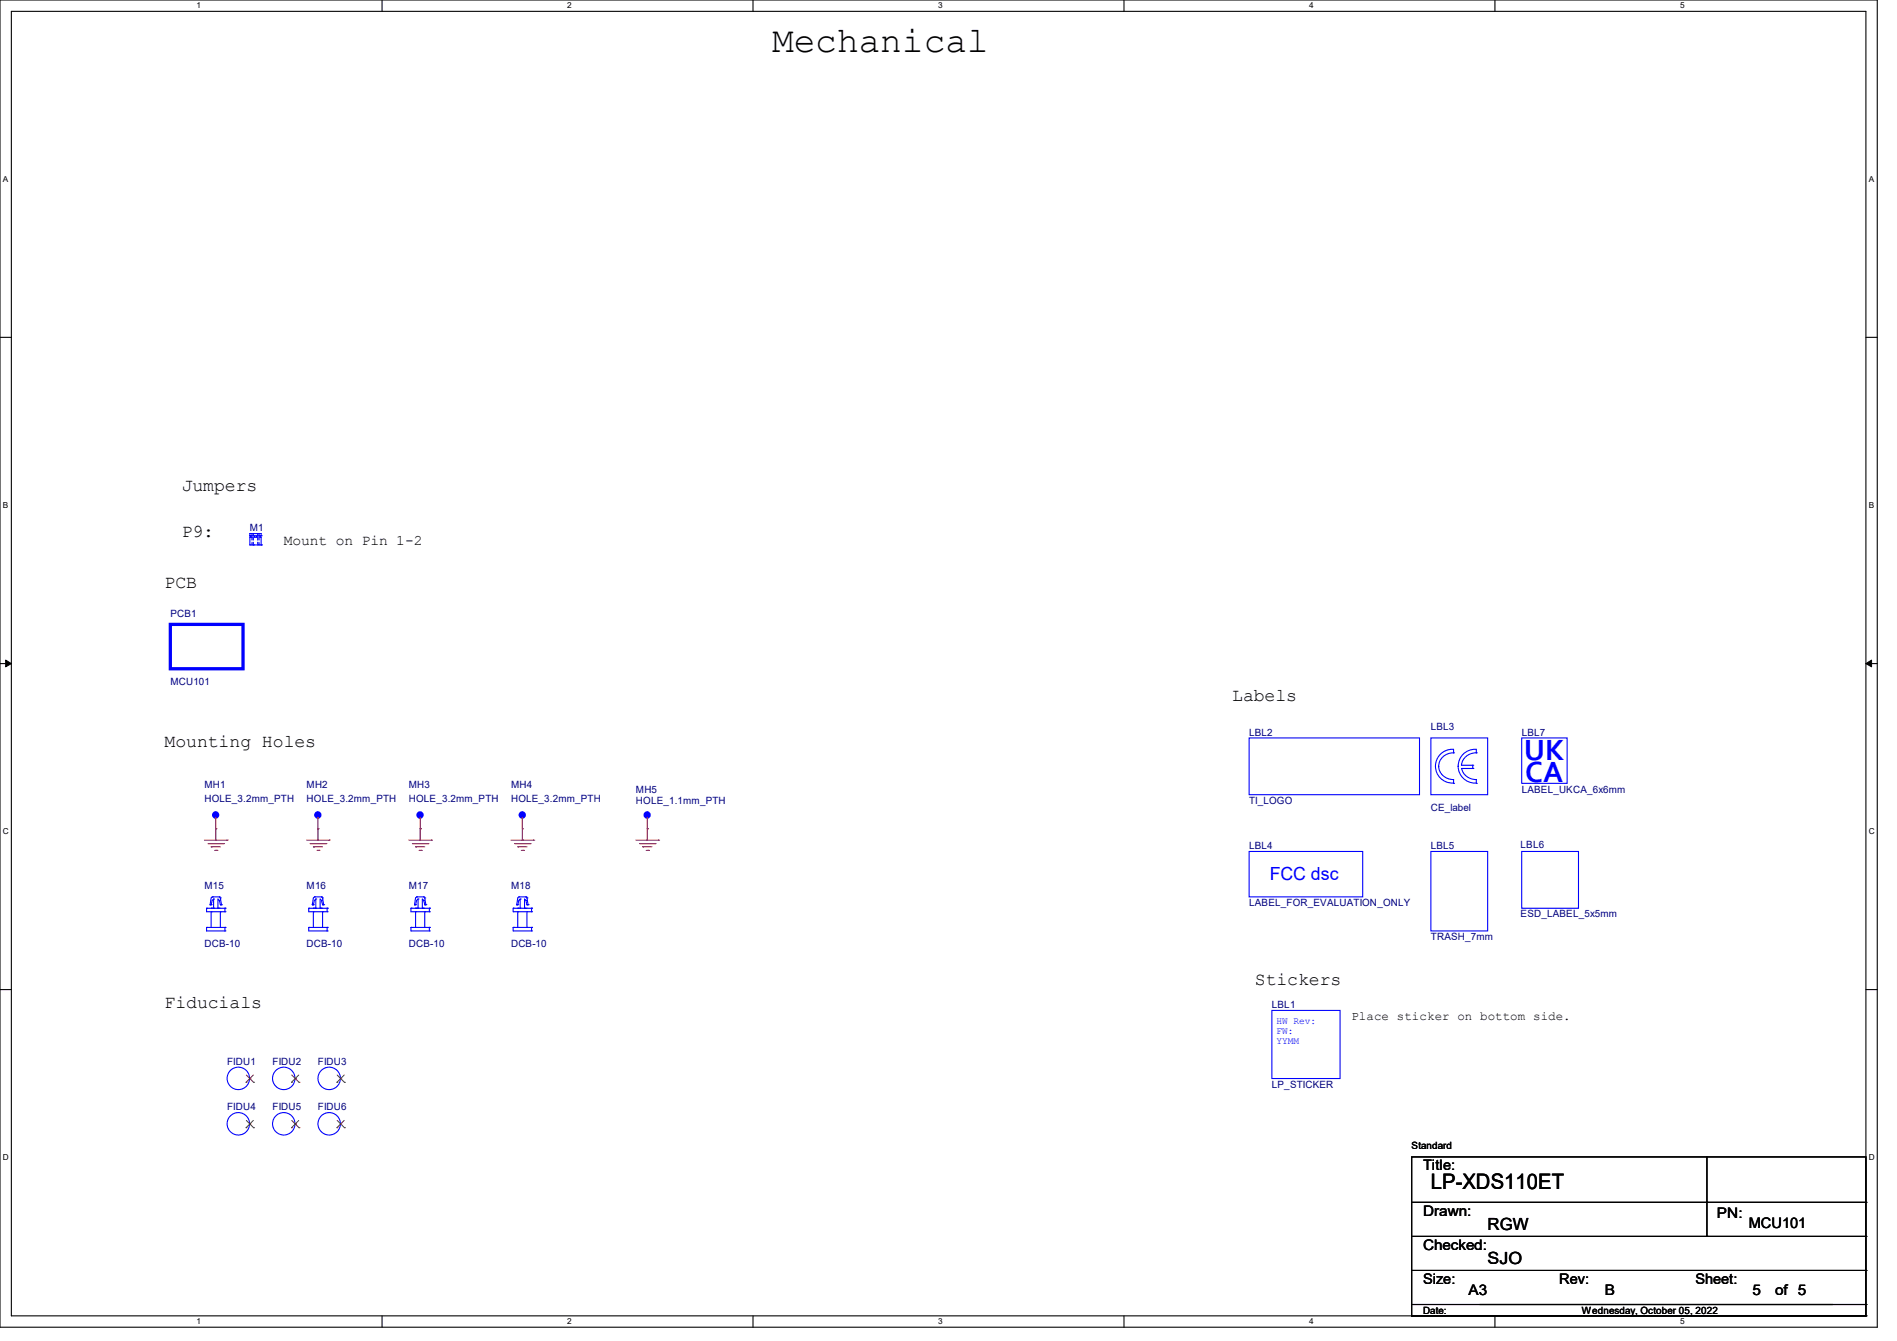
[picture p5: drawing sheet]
<svg xmlns="http://www.w3.org/2000/svg" width="297mm" height="210mm" viewBox="0 0 297 210" stroke-linecap="round" stroke-linejoin="round" font-family="sans-serif">
<path d="M0 0h293.9v207.9h-293.9zM1.8 1.8h290.3v204.3h-290.3z" fill="none" stroke="#000" stroke-width=".17"/>
<g fill="#fff">
<path d="M30.8 .2h.7v1.4h-.7z"/>
<path d="M30.8 206.2h.7v1.4h-.7z"/>
</g>
<path d="M59.8 0v1.8M59.8 206.1v1.8" fill="none" stroke="#000" stroke-width=".17"/>
<g fill="#fff">
<path d="M88.8 .2h.7v1.4h-.7z"/>
<path d="M88.8 206.2h.7v1.4h-.7z"/>
</g>
<path d="M117.9 0v1.8M117.9 206.1v1.8" fill="none" stroke="#000" stroke-width=".17"/>
<g fill="#fff">
<path d="M146.9 .2h.7v1.4h-.7z"/>
<path d="M146.9 206.2h.7v1.4h-.7z"/>
</g>
<path d="M176 0v1.8M176 206.1v1.8" fill="none" stroke="#000" stroke-width=".17"/>
<g fill="#fff">
<path d="M205 .2h.7v1.4h-.7z"/>
<path d="M205 206.2h.7v1.4h-.7z"/>
</g>
<path d="M234.1 0v1.8M234.1 206.1v1.8" fill="none" stroke="#000" stroke-width=".17"/>
<g fill="#fff">
<path d="M263.1 .2h.6v1.4h-.6z"/>
<path d="M263.1 206.2h.6v1.4h-.6z"/>
<path d="M.5 27.3h.8v1.4h-.8z"/>
<path d="M292.6 27.3h.8v1.4h-.8z"/>
<path d="M.5 78.4h.8v1.4h-.8z"/>
<path d="M292.6 78.4h.8v1.4h-.8z"/>
</g>
<path d="M0 52.8h1.8M292.1 52.8h1.8" fill="none" stroke="#000" stroke-width=".17"/>
<g fill="#fff">
<path d="M.5 129.5h.9v1.4h-.9z"/>
<path d="M292.6 129.5h.9v1.4h-.9z"/>
</g>
<path d="M0 103.9h1.8M292.1 103.9h1.8" fill="none" stroke="#000" stroke-width=".17"/>
<path d="M.9 103.4l.9 .5-.9 .5zM292.1 103.9l.9-.5v1z" fill="#000" stroke="#000" stroke-width=".16"/>
<g fill="#fff">
<path d="M.5 180.5h.9v1.4h-.9z"/>
<path d="M292.6 180.5h.9v1.4h-.9z"/>
</g>
<g fill="none" stroke="#000" stroke-width=".17">
<path d="M0 155h1.8M292.1 155h1.8M221 181.2h71.1v23.1h-71.1zM221 188.3h71.1M221 193.6h71.1M221 199h71.1M267.3 188.3h.1M267.3 193.6h.1M267.3 181.2v12.4M292.1 188.3h.1M292.1 193.6h.1M292.1 199h.1"/>
<path d="M221 206.1h.1M221 204.3v1.8M221 206.1h71.1M231.7 204.3h55.1M286.8 204.3h.1M292.1 206.1h.1M292.1 204.3h.1M292.1 204.3v1.8"/>
</g>
<g fill="none" stroke="#f00" stroke-width=".17">
<path d="M32 131.6h3.6M32.6 132.1h2.4M33.1 132.6h.1M33.1 132.6h1.4M33.6 133.2h.4M33.8 129.8h.1M33.8 128v1.8M34 133.2h.1M35 132.1h.1M35.6 131.6h.1M48 131.6h3.6M48.6 132.1h2.4"/>
<path d="M49.1 132.6h.1M49.1 132.6h1.4M49.6 133.2h.4M49.8 129.8h.1M49.8 128v1.8M50 133.2h.1M51 132.1h.1M51.6 131.6h.1M64 131.6h3.6M64.6 132.1h2.4M65.1 132.6h.1M65.1 132.6h1.4"/>
<path d="M65.6 133.2h.4M65.8 129.8h.1M65.8 128v1.8M66 133.2h.1M67 132.1h.1M67.6 131.6h.1M80 131.6h3.6M80.6 132.1h2.4M81.1 132.6h.1M81.1 132.6h1.4M81.6 133.2h.4M81.8 129.8h.1"/>
<path d="M81.8 128v1.8M82 133.2h.1M83 132.1h.1M83.6 131.6h.1M99.6 131.6h3.5M100.1 132.1h2.5M100.6 132.6h.1M100.6 132.6h1.5M101.2 133.2h.3M101.3 129.8h.1M101.3 128v1.8M101.5 133.2h.1"/>
<path d="M102.6 132.1h.1M103.1 131.6h.1M39.1 168.9h.1M39.1 176h.1M46.2 176h.1M46.2 168.9h.1M53.3 176h.1M53.3 168.9h.1"/>
</g>
<g fill="none" stroke="#00f" stroke-width=".17">
<path d="M39.1 83.6h.1M39.1 85.3h.1M39.1 84.1h.1M39.1 83.9h.1M39.1 85.3h1.8M39.1 83.6h1.8v.3M39.1 84.1h1.8v1.2M39.1 83.6v.3M39.1 84.1v1.2M39.1 83.9h1.8M39.3 84.1h.1M39.3 83.9v.2"/>
<path d="M39.8 84.1h.1M39.8 83.9v.2M40.2 84.1h.1M40.2 83.9v.2M40.7 84.1h.1M40.7 83.9v.2M40.9 85.3h.1M40.9 83.9h.1M195.6 115.6h26.7v8.9h-26.7zM224 115.6h8.9v8.9h-8.9zM227.6 117.9v-.5a2.64 2.64 0 0 0-2.9 2.6 2.64 2.64 0 0 0 2.9 2.6M227.6 117.9a2.21 2.21 0 0 0-2.3 2.1 2.22 2.22 0 0 0 2.3 2.1"/>
<path d="M227.6 117.9h.1M230.6 119.8h.1M230.6 119.8v.6M231.1 117.9h.1a2.27 2.27 0 0 0-2.4 1.9h1.8M231.1 117.9v-.5a2.64 2.64 0 0 0-2.8 2.6 2.64 2.64 0 0 0 2.8 2.6M231.1 117.9h.1M238.3 115.6h7.1v7.1h-7.1zM33.8 127.7h.1M33.8 127.7v.3M49.8 127.7h.1M49.8 127.7v.3M65.8 127.7h.1"/>
<path d="M65.8 127.7v.3M81.8 127.7h.1M81.8 127.7v.3M101.3 127.7h.1M101.3 127.7v.3M195.6 133.4h17.8v7.1h-17.8zM224 133.4h8.9v12.4h-8.9zM227.6 122.7h.1M227.6 122.1v.6M228.8 120.4h1.8M228.8 120.3a2.25 2.25 0 0 0 2.4 1.8h-.1M230.6 120.4h.1"/>
<path d="M231.1 122.7h.1M231.1 122.1v.6M238.3 133.4h8.8v8.8h-8.8zM32.3 142.2h.1M32.3 145.2h.1M32.3 142.2h2.9M32.3 142.2v.6h2.9M32.3 145.2v.6h2.9M32.3 145.2h2.9M32.9 141.7h.1M32.9 141.7h.2M33.1 142.8h.1"/>
<path d="M33.1 142.2h.1M33.1 141.7h.1M33.1 142.8v2.4M33.2 140.5h.1M33.2 140.5h1.1M33.2 140.5l-.1 .1-.2 1.1M33.4 142.2h.1M33.4 140.8h.1M33.4 140.8v1.4M33.4 140.8l-.2 .2-.1 .7M34.1 142.2h.1M34.3 140.5h.1"/>
<path d="M34.3 141h.1M34.3 141l-.2-.2v1.4M34.3 140.5l.2 .1M34.3 141l.2 .7M34.5 141.7h.1M34.5 140.6h.1M34.5 142.8h.1M34.5 141.7h.2M34.5 140.6l.2 1.1M34.5 142.8v2.4M34.7 141.7h.1M35.2 142.2h.1"/>
<path d="M35.2 142.8h.1M35.2 145.2h.1M35.2 145.8h.1M35.2 142.2v.6M35.2 145.2v.6M48.3 142.2h.1M48.3 145.2h.1M48.3 142.2h2.9M48.3 142.2v.6h2.9M48.3 145.2v.6h2.9M48.3 145.2h2.9M48.9 141.7h.1"/>
<path d="M48.9 141.7h.2M49.1 142.8h.1M49.1 142.2h.1M49.1 141.7h.1M49.1 142.8v2.4M49.2 140.5h.1M49.2 140.5h1.1M49.2 140.5l-.1 .1-.2 1.1M49.4 142.2h.1M49.4 140.8h.1M49.4 140.8v1.4M49.4 140.8l-.2 .2-.1 .7"/>
<path d="M50.1 142.2h.1M50.3 140.5h.1M50.3 141h.1M50.3 141l-.2-.2v1.4M50.3 140.5l.2 .1M50.3 141l.2 .7M50.5 141.7h.1M50.5 140.6h.1M50.5 142.8h.1M50.5 141.7h.2M50.5 140.6l.2 1.1M50.5 142.8v2.4"/>
<path d="M50.7 141.7h.1M51.2 142.2h.1M51.2 142.8h.1M51.2 145.2h.1M51.2 145.8h.1M51.2 142.2v.6M51.2 145.2v.6M64.3 142.2h.1M64.3 145.2h.1M64.3 142.2h2.9M64.3 142.2v.6h2.9M64.3 145.2v.6h2.9"/>
<path d="M64.3 145.2h2.9M64.9 141.7h.1M64.9 141.7h.2M65.1 142.8h.1M65.1 142.2h.1M65.1 141.7h.1M65.1 142.8v2.4M65.2 140.5h.1M65.2 140.5h1.1M65.2 140.5l-.1 .1-.2 1.1M65.4 142.2h.1M65.4 140.8h.1"/>
<path d="M65.4 140.8v1.4M65.4 140.8l-.2 .2-.1 .7M66.1 142.2h.1M66.3 140.5h.1M66.3 141h.1M66.3 141l-.2-.2v1.4M66.3 140.5l.2 .1M66.3 141l.2 .7M66.5 141.7h.1M66.5 140.6h.1M66.5 142.8h.1M66.5 141.7h.2"/>
<path d="M66.5 140.6l.2 1.1M66.5 142.8v2.4M66.7 141.7h.1M67.2 142.2h.1M67.2 142.8h.1M67.2 145.2h.1M67.2 145.8h.1M67.2 142.2v.6M67.2 145.2v.6M80.3 142.2h.1M80.3 145.2h.1M80.3 142.2h2.9"/>
<path d="M80.3 142.2v.6h2.9M80.3 145.2v.6h2.9M80.3 145.2h2.9M80.9 141.7h.1M80.9 141.7h.2M81.1 142.8h.1M81.1 142.2h.1M81.1 141.7h.1M81.1 142.8v2.4M81.2 140.5h.1M81.2 140.5h1.1M81.2 140.5l-.1 .1-.2 1.1"/>
<path d="M81.4 142.2h.1M81.4 140.8h.1M81.4 140.8v1.4M81.4 140.8l-.2 .2-.1 .7M82.1 142.2h.1M82.3 140.5h.1M82.3 141h.1M82.3 141l-.2-.2v1.4M82.3 140.5l.2 .1M82.3 141l.2 .7M82.5 141.7h.1M82.5 140.6h.1"/>
<path d="M82.5 142.8h.1M82.5 141.7h.2M82.5 140.6l.2 1.1M82.5 142.8v2.4M82.7 141.7h.1M83.2 142.2h.1M83.2 142.8h.1M83.2 145.2h.1M83.2 145.8h.1M83.2 142.2v.6M83.2 145.2v.6M199.1 158.2h10.7v10.7h-10.7z"/>
<circle cx="33.7" cy="127.6" r=".16"/>
<circle cx="49.8" cy="127.6" r=".16"/>
<circle cx="65.8" cy="127.6" r=".16"/>
<circle cx="81.8" cy="127.6" r=".16"/>
<circle cx="101.3" cy="127.6" r=".16"/>
<circle cx="37.3" cy="176" r="1.76"/>
<circle cx="37.3" cy="168.9" r="1.76"/>
<circle cx="44.4" cy="176" r="1.76"/>
<circle cx="44.4" cy="168.9" r="1.76"/>
<circle cx="51.5" cy="176" r="1.76"/>
<circle cx="51.5" cy="168.9" r="1.76"/>
</g>
<g fill="none" stroke="#00f" stroke-width=".51">
<path d="M26.7 97.8h11.4v6.9h-11.4z"/>
<circle cx="33.7" cy="127.6" r=".33"/>
<circle cx="49.8" cy="127.6" r=".33"/>
<circle cx="65.8" cy="127.6" r=".33"/>
<circle cx="81.8" cy="127.6" r=".33"/>
<circle cx="101.3" cy="127.6" r=".33"/>
</g>
<g fill="none" stroke="#804000" stroke-width=".16">
<path d="M38.5 169.5h.1M38.5 176.6h.1M38.6 168.4l1.1 1.1M38.6 175.5l1.1 1.1M39.7 168.4l-1.2 1.1M39.7 175.5l-1.2 1.1M39.7 169.5h.1M39.7 176.6h.1M45.6 176.6h.1M45.6 169.5h.1M45.7 168.4l1.1 1.1M45.7 175.5l1.1 1.1"/>
<path d="M46.8 175.5l-1.2 1.1M46.8 168.4l-1.2 1.1M46.8 176.6h.1M46.8 169.5h.1M52.7 176.6h.1M52.7 169.5h.1M52.8 175.5l1.1 1.1M52.8 168.4l1.1 1.1M53.9 175.5l-1.2 1.1M53.9 168.4l-1.2 1.1M53.9 176.6h.1M53.9 169.5h.1"/>
</g>
<path d="M39.5 83.6v1.7M39.5 85.3h.1M39.7 83.6v1.7M39.7 85.3h.1M40.3 83.6v1.7M40.3 85.3h.1M40.6 83.6v1.7M40.6 85.3h.1" fill="none" stroke="#00f" stroke-width=".17" stroke-dasharray=".3"/>
<path d="M33.8 129.8h.1M33.8 129.8v1.8M49.8 129.8h.1M49.8 129.8v1.8M65.8 129.8h.1M65.8 129.8v1.8M81.8 131.6h.1M81.8 129.8v1.8M101.3 129.8h.1M101.3 129.8v1.8" fill="none" stroke="#800040" stroke-width=".17"/>
<text font-size="5.7" x="120.9" y="8.1">Mechanical</text>
<g font-size="4.8" fill="#00f">
<text x="238.6" y="119.1">UK</text>
<text x="238.8" y="122.5">CA</text>
</g>
<text font-size="3.3" x="224" y="186.1">LP-XDS110ET</text>
<g font-size="2.8">
<text x="28.4" y="76.9">Jumpers</text>
<text x="28.4" y="84">P9:</text>
<text x="25.8" y="92">PCB</text>
<text x="192.9" y="109.8">Labels</text>
<text x="25.8" y="116.9">Mounting Holes</text>
<text x="196.5" y="154.3">Stickers</text>
<text x="25.8" y="157.8">Fiducials</text>
</g>
<text font-size="2.8" fill="#00f" x="198.8" y="137.8">FCC dsc</text>
<g font-size="2.6">
<text x="232.9" y="192.6">RGW</text>
<text x="232.9" y="197.9">SJO</text>
</g>
<g font-size="2.3">
<text x="44.5" y="85.4">Mount on Pin 1-2</text>
<text x="222.8" y="183.3">Title:</text>
<text x="222.8" y="190.4">Drawn:</text>
<text x="268.8" y="190.7">PN:</text>
<text x="222.8" y="195.7">Checked:</text>
<text x="273.8" y="192.3">MCU101</text>
<text x="222.8" y="201">Size:</text>
<text x="229.9" y="202.8">A3</text>
<text x="244.1" y="201">Rev:</text>
<text x="251.2" y="202.8">B</text>
<text x="265.5" y="201">Sheet:</text>
<text x="274.4" y="202.8">5</text>
<text x="277.9" y="202.8">of 5</text>
</g>
<text font-size="1.9" x="211.6" y="159.8">Place sticker on bottom side.</text>
<g font-size="1.6" fill="#000080">
<text x="39.1" y="83.2">M1</text>
<text x="26.7" y="96.6">PCB1</text>
<text x="26.7" y="107.2">MCU101</text>
<text x="195.6" y="115.2">LBL2</text>
<text x="224" y="114.3">LBL3</text>
<text x="238.3" y="115.2">LBL7</text>
<text x="32" y="123.4">MH1</text>
<text x="32" y="125.6">HOLE_3.2mm_PTH</text>
<text x="48" y="123.4">MH2</text>
<text x="48" y="125.6">HOLE_3.2mm_PTH</text>
<text x="64" y="123.4">MH3</text>
<text x="64" y="125.6">HOLE_3.2mm_PTH</text>
<text x="80" y="123.4">MH4</text>
<text x="80" y="125.6">HOLE_3.2mm_PTH</text>
<text x="99.6" y="124.1">MH5</text>
<text x="99.6" y="125.9">HOLE_1.1mm_PTH</text>
<text x="195.6" y="125.9">TI_LOGO</text>
<text x="238.3" y="124.1">LABEL_UKCA_6x6mm</text>
<text x="224" y="127">CE_label</text>
<text x="195.6" y="133">LBL4</text>
<text x="224" y="133">LBL5</text>
<text x="238.1" y="132.8">LBL6</text>
<text x="32" y="139.2">M15</text>
<text x="48" y="139.2">M16</text>
<text x="64" y="139.2">M17</text>
<text x="80" y="139.2">M18</text>
<text x="195.6" y="141.9">LABEL_FOR_EVALUATION_ONLY</text>
<text x="238.1" y="143.7">ESD_LABEL_5x5mm</text>
<text x="32" y="148.3">DCB-10</text>
<text x="48" y="148.3">DCB-10</text>
<text x="64" y="148.3">DCB-10</text>
<text x="80" y="148.3">DCB-10</text>
<text x="224" y="147.2">TRASH_7mm</text>
<text x="199.1" y="157.9">LBL1</text>
<text x="35.6" y="166.8">FIDU1</text>
<text x="42.7" y="166.8">FIDU2</text>
<text x="49.8" y="166.8">FIDU3</text>
<text x="35.6" y="173.9">FIDU4</text>
<text x="42.7" y="173.9">FIDU5</text>
<text x="49.8" y="173.9">FIDU6</text>
<text x="199.1" y="170.3">LP_STICKER</text>
</g>
<g font-size="1.6" fill="#00f">
<text x="199.9" y="160.4">HW Rev:</text>
<text x="199.9" y="161.9">FW:</text>
<text x="199.9" y="163.5">YYMM</text>
</g>
<g font-size="1.6">
<text x="221" y="180">Standard</text>
<text x="222.8" y="205.7">Date:</text>
<text x="247.7" y="205.7">Wednesday, October 05, 2022</text>
</g>
<g font-size="1.3">
<text x="30.8" y="1.3">1</text>
<text x="88.8" y="1.3">2</text>
<text x="146.9" y="1.3">3</text>
<text x="205" y="1.3">4</text>
<text x="263.1" y="1.3">5</text>
<text x=".5" y="28.4">A</text>
<text x="292.6" y="28.4">A</text>
<text x=".5" y="79.5">B</text>
<text x="292.6" y="79.5">B</text>
<text x=".5" y="130.6">C</text>
<text x="292.6" y="130.6">C</text>
<text x=".5" y="181.7">D</text>
<text x="292.6" y="181.7">D</text>
<text x="30.8" y="207.4">1</text>
<text x="88.8" y="207.4">2</text>
<text x="146.9" y="207.4">3</text>
<text x="205" y="207.4">4</text>
<text x="263.1" y="207.4">5</text>
</g>
</svg>
